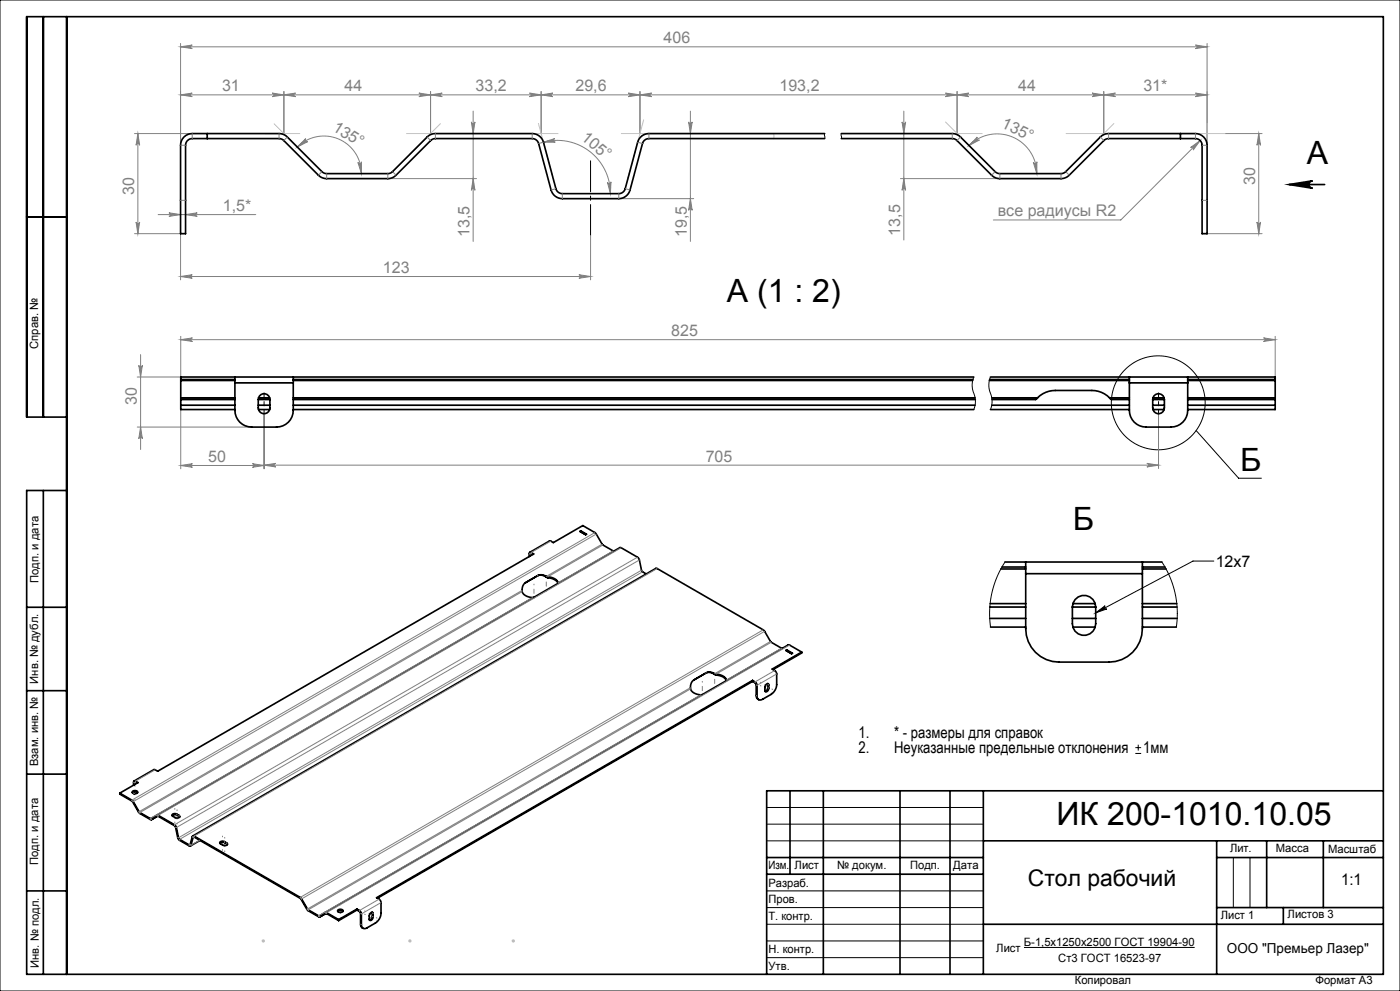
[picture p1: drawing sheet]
<svg xmlns="http://www.w3.org/2000/svg" width="420mm" height="297mm" viewBox="0 0 420 297" stroke-linecap="round" stroke-linejoin="round" font-family="sans-serif">
<g fill="none" stroke="#000" stroke-width=".3">
<path d="M0 0h420v297h-420zM247.4 40v1.5M252.4 40v1.5M292.1 113a7.2 7.2 0 0 0 .4 5.9l.1 2.1-.5 1.7M297.1 113a7.2 7.2 0 0 0 .4 5.9l.1 1.8-.5 2M358.8 129l12.8 14.3h6.8M364.1 168.1h-6.2l-29.2 15.6M328.7 183.7l2.8-2.2a.54 .54 0 0 0-.1 .8 .54 .54 0 0 0 .7 .2zM340.6 225.8h1.7M340.6 224.1h1.7M341.5 223.2v1.7M230 242h65"/>
<path d="M230 247h65M230 252h65M370 257v15M375 257v15M230 267h65M230 272h65M230 277h65M230 282h65M230 287h65M307.2 283.9h51.2"/>
<circle cx="347.5" cy="120.7" r="14.1"/>
</g>
<g fill="none" stroke="#000" stroke-width=".5">
<path d="M13 5v120M20 5v287M386.8 55.3l7-1.1a1.12 1.12 0 0 0-1.1 1.1 1.12 1.12 0 0 0 1.1 1.1zM386.8 55.3h10.6M8 65h12M20 125h-12v-120h407v287h-407v-145h12M13 147v145M8 182h12M8 207h12M8 232h12M237 237v25M247 237v55"/>
<path d="M270 237v55M285 237v55M295 237v55M415 237h-185v55M230 257h65M295 252h120M365 252v40M365 257h50M380 252v20M397 252v20M8 267h12M230 262h65"/>
<path d="M295 277h120M365 272h50M385 272v5"/>
</g>
<g fill="none" stroke="#808080" stroke-width=".3">
<path d="M54.2 13v30.5M54.2 14h307.9M54.2 14l3.5-.5a.54 .54 0 0 0-.5 .5 .54 .54 0 0 0 .5 .6zM358.6 13.5l3.5 .5-3.5 .6a.54 .54 0 0 0 .5-.6 .54 .54 0 0 0-.5-.5zM362.1 13v30.5M54.2 28.4l3.5-.5a.54 .54 0 0 0-.5 .5 .54 .54 0 0 0 .5 .6zM54.2 28.4h307.9M81.7 27.9l3.5 .5-3.5 .6a.54 .54 0 0 0 .5-.6 .54 .54 0 0 0-.5-.5zM85.2 27.4v12.6M85.2 28.4l3.5-.5a.54 .54 0 0 0-.5 .5 .54 .54 0 0 0 .5 .6zM125.7 27.9l3.5 .5-3.5 .6a.54 .54 0 0 0 .5-.6 .54 .54 0 0 0-.5-.5zM129.2 28.4l3.5-.5a.54 .54 0 0 0-.5 .5 .54 .54 0 0 0 .5 .6z"/>
<path d="M129.2 27.4v12.6M141.4 36.5a.54 .54 0 0 0 .5 .5 .54 .54 0 0 0 .6-.5l-.6 3.5zM141.9 33.3v39M158.8 27.9l3.5 .5-3.5 .6a.54 .54 0 0 0 .6-.6 .54 .54 0 0 0-.6-.5zM162.3 27.4v12.6M162.3 28.4l3.5-.5a.54 .54 0 0 0-.5 .5 .54 .54 0 0 0 .5 .6zM188.5 27.9l3.5 .5-3.5 .6a.54 .54 0 0 0 .5-.6 .54 .54 0 0 0-.5-.5zM192 27.4v12.6M192 28.4l3.5-.5a.54 .54 0 0 0-.5 .5 .54 .54 0 0 0 .5 .6zM206.6 36.5a.54 .54 0 0 0 .5 .5 .54 .54 0 0 0 .6-.5l-.6 3.5zM207.1 33.3v39M270.6 36.5a.54 .54 0 0 0 .6 .5 .54 .54 0 0 0 .5-.5l-.5 3.5z"/>
<path d="M271.2 33.3v38.6M283.6 27.9l3.5 .5-3.5 .6a.54 .54 0 0 0 .5-.6 .54 .54 0 0 0-.5-.5zM287.1 27.4v12.6M287.1 28.4l3.5-.5a.54 .54 0 0 0-.5 .5 .54 .54 0 0 0 .5 .6zM327.6 27.9l3.5 .5-3.5 .6a.54 .54 0 0 0 .5-.6 .54 .54 0 0 0-.5-.5zM331.1 27.4v12.6M331.1 28.4l3.5-.5a.54 .54 0 0 0-.5 .5 .54 .54 0 0 0 .5 .6zM358.6 27.9l3.5 .5-3.5 .6a.54 .54 0 0 0 .5-.6 .54 .54 0 0 0-.5-.5zM40.4 40h17.3M41.4 40v30M41.4 40l.5 3.5a.54 .54 0 0 0-.5-.5 .54 .54 0 0 0-.6 .5zM89.2 44.1a11.3 11.3 0 0 1 12.3-2.5 11.3 11.3 0 0 1 6.9 10.4"/>
<path d="M91.7 41.6a.54 .54 0 0 0-.1 .7 .54 .54 0 0 0 .7 .1l-3.1 1.7zM107.4 48.7a.54 .54 0 0 0 .6 .4 .54 .54 0 0 0 .4-.6v3.5zM116.3 53.5h26.6M141.9 53.5l.6 3.5a.54 .54 0 0 0-.6-.5 .54 .54 0 0 0-.5 .5zM163 42.6l3.4-1.1a.54 .54 0 0 0-.4 .7 .54 .54 0 0 0 .6 .4zM163 42.6a16 16 0 0 1 20.1 15.4M182.2 54.6a.54 .54 0 0 0 .6 .5 .54 .54 0 0 0 .5-.6l-.2 3.5zM185.6 59.5h22.5M207.1 59.5l.6 3.5a.54 .54 0 0 0-.6-.5 .54 .54 0 0 0-.5 .5zM270.2 53.5h29.7M270.2 40h2.9M271.2 53.5l.5 3.5a.54 .54 0 0 0-.5-.5 .54 .54 0 0 0-.6 .5z"/>
<path d="M290.7 43.6a11.9 11.9 0 0 1 13-2.6 11.9 11.9 0 0 1 7.3 11M293.2 41.1a.54 .54 0 0 0-.1 .7 .54 .54 0 0 0 .7 .1l-3.1 1.7zM310 48.6a.54 .54 0 0 0 .6 .5 .54 .54 0 0 0 .5-.6l-.1 3.5zM357.2 44.2l2.8-2.1-2.1 2.9a.54 .54 0 0 0 0-.8 .54 .54 0 0 0-.7 0zM360 42.1l-23.8 23.8h-38.2M367.6 40h11M377.6 40v30M377.6 40l.6 3.5a.54 .54 0 0 0-.6-.5 .54 .54 0 0 0-.5 .5zM40.4 70h13.8v13.9M40.8 66.5a.54 .54 0 0 0 .6 .5 .54 .54 0 0 0 .5-.5l-.5 3.5zM47.4 64.3h29.3M50.7 63.8l3.5 .5-3.5 .6a.54 .54 0 0 0 .5-.6 .54 .54 0 0 0-.5-.5z"/>
<path d="M55.7 64.3l3.5-.5a.54 .54 0 0 0-.5 .5 .54 .54 0 0 0 .5 .6zM177.2 70.6v13.3M362.1 70h16.5M377.1 66.5a.54 .54 0 0 0 .5 .5 .54 .54 0 0 0 .6-.5l-.6 3.5zM54.2 82.9l3.5-.6a.54 .54 0 0 0-.5 .6 .54 .54 0 0 0 .5 .5zM54.2 82.9h123M173.7 82.3l3.5 .6-3.5 .5a.54 .54 0 0 0 .5-.5 .54 .54 0 0 0-.5-.6zM41.2 113h13M41.6 109.5a.54 .54 0 0 0 .6 .5 .54 .54 0 0 0 .5-.5l-.5 3.5zM42.2 106.3v28.4M54.2 100.8v13.2M54.2 119.2v21.3"/>
<path d="M54.2 101.8h328.4M54.2 101.8l3.5-.5a.54 .54 0 0 0-.5 .5 .54 .54 0 0 0 .5 .5zM379.1 101.3l3.5 .5-3.5 .5a.54 .54 0 0 0 .5-.5 .54 .54 0 0 0-.5-.5zM382.6 100.8v13.2M41.2 128h34.3M42.2 128l.5 3.5a.54 .54 0 0 0-.5-.5 .54 .54 0 0 0-.6 .5zM54.2 139.5h25M54.2 139.5l3.5-.5a.54 .54 0 0 0-.5 .5 .54 .54 0 0 0 .5 .5zM75.7 139l3.5 .5-3.5 .5a.54 .54 0 0 0 .5-.5 .54 .54 0 0 0-.5-.5zM79.2 124.3v16.2M79.2 139.4h268.4M79.2 139.4l3.5-.5a.54 .54 0 0 0-.5 .5 .54 .54 0 0 0 .5 .5z"/>
<path d="M344.1 138.9l3.5 .5-3.5 .5a.54 .54 0 0 0 .5-.5 .54 .54 0 0 0-.5-.5zM347.6 124.3v16.1"/>
</g>
<g fill="none" stroke="#c0c0c0" stroke-width=".3">
<path d="M82.2 37.1l12.7 12.7M132.1 37.1l-10.1 10.1M161.5 37l4.3 15.9M193.1 35.9l-4.9 18.1M283.7 36.6l9.6 9.7M334.2 37l-9.3 9.3M362.1 37v13.2M79.5 40h10.4M122 40h45.4M186.4 40h45.8v1.5M273.1 40h21.6M319.8 40h47.7"/>
<path d="M78.5 282h1M78.6 281.6l.7 .8M79 281.5v1M79.3 281.6l-.7 .8M122.5 282h1M122.6 281.6l.7 .8M123 281.5v1M123.3 281.6l-.7 .8M153.5 282h1M153.6 281.6l.7 .8M154 281.5v1M154.3 281.6l-.7 .8"/>
</g>
<path d="M177.2 70.6v-22.4" fill="none" stroke="#000" stroke-width=".3" stroke-dasharray="15.2 1.3 1.3 1.3" stroke-dashoffset="5.9"/>
<path d="M79.2 117.7v6.5M347.6 117.7v6.5" fill="none" stroke="#000" stroke-width=".3" stroke-dasharray="15.2 1.3 1.3 1.3" stroke-dashoffset="13.9"/>
<g fill="none" stroke="#808080" stroke-width=".3" stroke-dasharray="15.2 1.3 1.3 1.3" stroke-dashoffset="15">
<path d="M160.2 179.3v-4.2M163.9 177.2v-4.3M210.7 208.5v-4.3M214.4 206.4v-4.3M228.1 204.5l3.7 2.1M228.1 205.5l3.7 2.1M40.5 239.7v-4.3M52.4 246.6v-4.3M53.1 247v-4.3M66.7 254.9v-4.3M67.4 255.3v-4.3M102.1 275.3v-4.3"/>
<path d="M109.4 273l3.7 2.1M109.4 274l3.7 2.1"/>
</g>
<path d="M386.8 55.3l7-1.1a1.12 1.12 0 0 0-1.1 1.1 1.12 1.12 0 0 0 1.1 1.1zM328.7 183.7l2.8-2.2a.54 .54 0 0 0-.1 .8 .54 .54 0 0 0 .7 .2z" fill="#000"/>
<g fill="#808080">
<path d="M357.2 44.2l2.8-2.1-2.1 2.9a.54 .54 0 0 0 0-.8 .54 .54 0 0 0-.7 0z"/>
<path d="M182.2 54.6a.54 .54 0 0 0 .6 .5 .54 .54 0 0 0 .5-.6l-.2 3.5zM163 42.6l3.4-1.1a.54 .54 0 0 0-.4 .7 .54 .54 0 0 0 .6 .4z"/>
<path d="M107.4 48.7a.54 .54 0 0 0 .6 .4 .54 .54 0 0 0 .4-.6v3.5zM91.7 41.6a.54 .54 0 0 0-.1 .7 .54 .54 0 0 0 .7 .1l-3.1 1.7z"/>
<path d="M310 48.6a.54 .54 0 0 0 .6 .5 .54 .54 0 0 0 .5-.6l-.1 3.5zM293.2 41.1a.54 .54 0 0 0-.1 .7 .54 .54 0 0 0 .7 .1l-3.1 1.7z"/>
<path d="M81.7 27.9l3.5 .5-3.5 .6a.54 .54 0 0 0 .5-.6 .54 .54 0 0 0-.5-.5zM54.2 28.4l3.5-.5a.54 .54 0 0 0-.5 .5 .54 .54 0 0 0 .5 .6z"/>
<path d="M125.7 27.9l3.5 .5-3.5 .6a.54 .54 0 0 0 .5-.6 .54 .54 0 0 0-.5-.5zM85.2 28.4l3.5-.5a.54 .54 0 0 0-.5 .5 .54 .54 0 0 0 .5 .6z"/>
<path d="M283.6 27.9l3.5 .5-3.5 .6a.54 .54 0 0 0 .5-.6 .54 .54 0 0 0-.5-.5zM192 28.4l3.5-.5a.54 .54 0 0 0-.5 .5 .54 .54 0 0 0 .5 .6zM158.8 27.9l3.5 .5-3.5 .6a.54 .54 0 0 0 .6-.6 .54 .54 0 0 0-.6-.5zM129.2 28.4l3.5-.5a.54 .54 0 0 0-.5 .5 .54 .54 0 0 0 .5 .6z"/>
<path d="M287.1 28.4l3.5-.5a.54 .54 0 0 0-.5 .5 .54 .54 0 0 0 .5 .6zM327.6 27.9l3.5 .5-3.5 .6a.54 .54 0 0 0 .5-.6 .54 .54 0 0 0-.5-.5z"/>
<path d="M162.3 28.4l3.5-.5a.54 .54 0 0 0-.5 .5 .54 .54 0 0 0 .5 .6zM188.5 27.9l3.5 .5-3.5 .6a.54 .54 0 0 0 .5-.6 .54 .54 0 0 0-.5-.5z"/>
<path d="M54.2 101.8l3.5-.5a.54 .54 0 0 0-.5 .5 .54 .54 0 0 0 .5 .5zM379.1 101.3l3.5 .5-3.5 .5a.54 .54 0 0 0 .5-.5 .54 .54 0 0 0-.5-.5z"/>
<path d="M54.2 14l3.5-.5a.54 .54 0 0 0-.5 .5 .54 .54 0 0 0 .5 .6zM358.6 13.5l3.5 .5-3.5 .6a.54 .54 0 0 0 .5-.6 .54 .54 0 0 0-.5-.5z"/>
<path d="M331.1 28.4l3.5-.5a.54 .54 0 0 0-.5 .5 .54 .54 0 0 0 .5 .6zM358.6 27.9l3.5 .5-3.5 .6a.54 .54 0 0 0 .5-.6 .54 .54 0 0 0-.5-.5z"/>
<path d="M54.2 139.5l3.5-.5a.54 .54 0 0 0-.5 .5 .54 .54 0 0 0 .5 .5zM75.7 139l3.5 .5-3.5 .5a.54 .54 0 0 0 .5-.5 .54 .54 0 0 0-.5-.5zM79.2 139.4l3.5-.5a.54 .54 0 0 0-.5 .5 .54 .54 0 0 0 .5 .5zM344.1 138.9l3.5 .5-3.5 .5a.54 .54 0 0 0 .5-.5 .54 .54 0 0 0-.5-.5z"/>
<path d="M207.1 59.5l.6 3.5a.54 .54 0 0 0-.6-.5 .54 .54 0 0 0-.5 .5zM206.6 36.5a.54 .54 0 0 0 .5 .5 .54 .54 0 0 0 .6-.5l-.6 3.5zM271.2 53.5l.5 3.5a.54 .54 0 0 0-.5-.5 .54 .54 0 0 0-.6 .5zM270.6 36.5a.54 .54 0 0 0 .6 .5 .54 .54 0 0 0 .5-.5l-.5 3.5z"/>
<path d="M41.4 40l.5 3.5a.54 .54 0 0 0-.5-.5 .54 .54 0 0 0-.6 .5zM40.8 66.5a.54 .54 0 0 0 .6 .5 .54 .54 0 0 0 .5-.5l-.5 3.5zM377.6 40l.6 3.5a.54 .54 0 0 0-.6-.5 .54 .54 0 0 0-.5 .5zM377.1 66.5a.54 .54 0 0 0 .5 .5 .54 .54 0 0 0 .6-.5l-.6 3.5zM141.4 36.5a.54 .54 0 0 0 .5 .5 .54 .54 0 0 0 .6-.5l-.6 3.5zM141.9 53.5l.6 3.5a.54 .54 0 0 0-.6-.5 .54 .54 0 0 0-.5 .5z"/>
<path d="M41.6 109.5a.54 .54 0 0 0 .6 .5 .54 .54 0 0 0 .5-.5l-.5 3.5zM42.2 128l.5 3.5a.54 .54 0 0 0-.5-.5 .54 .54 0 0 0-.6 .5z"/>
<path d="M50.7 63.8l3.5 .5-3.5 .6a.54 .54 0 0 0 .5-.6 .54 .54 0 0 0-.5-.5zM55.7 64.3l3.5-.5a.54 .54 0 0 0-.5 .5 .54 .54 0 0 0 .5 .6zM54.2 82.9l3.5-.6a.54 .54 0 0 0-.5 .6 .54 .54 0 0 0 .5 .5zM173.7 82.3l3.5 .6-3.5 .5a.54 .54 0 0 0 .5-.5 .54 .54 0 0 0-.5-.6z"/>
</g>
<g fill="none" stroke="#000" stroke-width=".5">
<path d="M62.2 40v1.5M247.4 40h-52.7a3.5 3.5 0 0 0-3.4 2.6l-3.7 14a2 2 0 0 1-2 1.4h-16.9a2 2 0 0 1-1.9-1.4l-3.8-14a3.5 3.5 0 0 0-3.3-2.6h-29.1a3.5 3.5 0 0 0-2.5 1.1l-10.3 10.3-.7 .5-.8 .1-19.1-.1-11-10.8a3.5 3.5 0 0 0-2.5-1.1h-26a3.5 3.5 0 0 0-3.5 3.5v26.5h1.5v-26.5a2 2 0 0 1 2-2l26.6 .1 .8 .5 10.4 10.4a3.5 3.5 0 0 0 2.5 1h18.3a3.5 3.5 0 0 0 2.5-1l10.4-10.4 .8-.5 29.7-.1a2 2 0 0 1 1.9 1.5l3.7 13.9a3.5 3.5 0 0 0 3.4 2.6h16.9a3.5 3.5 0 0 0 3.4-2.6l3.7-13.9a2 2 0 0 1 2-1.5h52.7M252.4 40h33.3a3.5 3.5 0 0 1 2.5 1.1l10.3 10.3 .7 .5 .8 .1 19.1-.1 11-10.8a3.5 3.5 0 0 1 2.5-1.1h26a3.5 3.5 0 0 1 3.5 3.5v26.5h-1.5v-26.5a2 2 0 0 0-2-2l-26.6 .1-.8 .5-10.4 10.4a3.5 3.5 0 0 1-2.5 1h-18.3a3.5 3.5 0 0 1-2.5-1l-10.4-10.4-1-.5-33.7-.1M354.1 40v1.5M54.2 113.7v.3M54.2 119.2v.5M54.2 113.7h16.3M54.2 114h16.3M54.2 119.2h16.3M54.2 119.7h16.3M54.2 114v5.2M54.2 119.7v1.7"/>
<path d="M70.5 114.7v8.3a5 5 0 0 0 5 5h7.5a5 5 0 0 0 5-5v-8.3M70.5 113v1.7M70.5 114.7h17.5M77.5 119.7v2.5a1.75 1.75 0 0 0 1.7 1.8 1.75 1.75 0 0 0 1.8-1.8v-2.5M77.5 119.7a1.75 1.75 0 0 1 1.7-1.7 1.75 1.75 0 0 1 1.8 1.7M77.5 119.7h3.5M77.6 119.2h3.3M88 113v1.7M88 113.7h203.9M88 114h203.8M88 119.2h204.5M88 119.7h204.6"/>
<path d="M292.1 113h-237.9v.7M296.8 114h42M296.9 113.7h41.9M297.1 113h85.5v.7M297.5 119.2h13.7M311.2 119.2a7.5 7.5 0 0 1 5.4-2.2h11a7.5 7.5 0 0 1 5.3 2.2M311.2 119.2l-.6 .5h-13M332.9 119.2l.5 .5h5.4M332.9 119.2h5.9M338.8 114.7v8.3a5 5 0 0 0 5 5h7.5a5 5 0 0 0 5-5v-8.3M338.8 113v1.7M338.8 114.7h17.5"/>
<path d="M345.8 119.7v2.5a1.75 1.75 0 0 0 1.8 1.8 1.75 1.75 0 0 0 1.7-1.8v-2.5M345.8 119.7a1.75 1.75 0 0 1 1.8-1.7 1.75 1.75 0 0 1 1.7 1.7M345.8 119.7h3.5M345.9 119.2h3.3M356.3 113v1.7M356.3 113.7h26.3M356.3 114h26.3M356.3 119.2h26.3M356.3 119.7h26.3M382.6 113.7v.3M382.6 119.2v.5M382.6 114v5.2"/>
<path d="M382.6 119.7v1.7M54.2 121.4v1.3h16.3M54.2 121.4h16.3M77.5 121.4h3.5M77.5 122.7h3.4M88 121.4h204.5M88 122.7h204.1M297.1 122.7h41.7M297.5 121.4h41.3M345.8 121.4h3.5M345.9 122.7h3.3M356.3 121.4h26.3"/>
<path d="M382.6 121.4v1.3h-26.3M174.2 159.1l1.8 1-.3 .2M174.2 159.1l-.2 .2 1.7 .9M174.2 159.1v.3M174.2 159.4h.1M158.8 166.8v-.9a.36 .36 0 0 1 .1-.4 .36 .36 0 0 1 .4 .1l.8 .4-112.8 65.1-1.2-.4-5.9 3.4M159.9 166.2l-.8-.3-.1 .8M161.2 172.6l1.2-.2 1.3 .4M163.7 172.8l.6 .4M163.9 172.7l-1.4-.4h-.8l-4 2.3a2.4 2.4 0 0 0-1 2.8 2.4 2.4 0 0 0 2.5 1.6h1M163.9 172.7l.4 .2M163.9 172.7l-.2 .1"/>
<path d="M164.3 172.9a3.2 3.2 0 0 1 3.1 1.8M164.3 173.2a3.3 3.3 0 0 1 3.1 1.6v-.1M164.3 172.9v.3M167.4 174.7l.1 .1M184.2 165.1l-3.4-1.8-2.2-3.6-3.8-2.2-8.8 5.1-1.2-.5-5.9 3.4M193.9 172l-1.4-.9-.7-3.4-.4-.6-5-2.9-.5-.1-138.9 80.2M300.3 170.5h7.4M300.6 169.9h7.1M301.5 168.4h47.1M307.7 171.9v16.5a10 10 0 0 0 10 10h15a10 10 0 0 0 10-10v-16.5M307.7 168.4v3.5M307.7 171.9h35"/>
<path d="M342.7 168.4v3.5M342.7 169.9h6.8M342.7 170.5h7.1M234.7 194.3l-3.4-1.9-2.3-3.6-32.2-18.5-139 80.2M235.7 194.9l.3-.1 1.8 1-.3 .1zM236 194.8v.3M236 195.1l1.5 .8M236 195.1h.1M240.5 195.4l-3.6-2.1h-.4l-138.9 80.2M240.5 195.4l-8.8 5.1 .8 .5 .5 .7v3.5a3.7 3.7 0 0 1-1.7 2.9l-2.5 1.5a1.03 1.03 0 0 1-1.2 .1 1.03 1.03 0 0 1-.5-1.1v-3.5l-.5-.7-.8-.5M240.5 195.4v.3l-8.6 5M296.9 185.3h10.8"/>
<path d="M296.9 181.9h10.8M297 180.9h10.7M297.2 187.9h10.5M321.7 181.9v5a3.5 3.5 0 0 0 3.5 3.5 3.5 3.5 0 0 0 3.5-3.5v-5M321.7 181.9a3.5 3.5 0 0 1 3.5-3.5 3.5 3.5 0 0 1 3.5 3.5M321.7 181.9h7M321.7 185.3h7M321.9 187.9h6.7M321.9 180.9h6.7M342.7 180.9h10.3M342.7 181.9h10.4M342.7 185.3h10.5"/>
<path d="M342.7 187.9h10.2M211.7 201.7l1.2-.2 1.3 .5M214.2 202l.7 .3M214.4 201.9l-1.4-.5-.8 .1-4 2.3a2.4 2.4 0 0 0-1 2.8 2.4 2.4 0 0 0 2.5 1.6h1M214.4 201.9l.5 .1M214.4 201.9l-.2 .1M214.9 202a3.2 3.2 0 0 1 3 1.8M214.9 202.3a3.3 3.3 0 0 1 3 1.7M214.9 202v.3M217.9 203.8l.1 .2M217.9 203.8v.2M225.8 203.9l-112.8 65.1 .8 .6 .5 .6v3.5a3.7 3.7 0 0 1-1.7 2.9l-2.5 1.5a1.03 1.03 0 0 1-1.2 .1 1.03 1.03 0 0 1-.5-1.1v-3.5l-.5-.6-.8-.6"/>
<path d="M225.8 204.2l1 .9 .1 3.7 .2 .6 .5 .3M225.8 203.9v.3M225.8 204.2l-112.6 65M229.8 205.2l.4-.3h.3l.1 1.4a.78 .78 0 0 1-.2 .8 .78 .78 0 0 1-.9 .1v-1.2zM230.3 204.9l.1 1.5-.3 .5-.6 .3M35.9 237.7v.3l3.8 2.2 2.3 3.6 3.3 1.9 2.1-1.1 5 2.9 .3 .4 .6 3.2 .6 .7 3.2 1.8 .8-2.7h.3l31.9 18.4 2.2 3.5 3.3 1.9 .3 .1 2-1 3.7 2.1M35.9 237.7l3.8 2.2 2.3 3.6 3.2 1.8 1.8-1M39.7 237.6a1.11 1.11 0 0 1 1.6 0M39.8 237.2a.87 .87 0 0 1 1.5 .4 .95 .95 0 0 1-1.6-.3zM40.1 235.3v-.9a.36 .36 0 0 1 .1-.3 .36 .36 0 0 1 .5 0l.7 .4-5.5 3.2M40.1 237.3v.5M40.3 237.2v.7"/>
<path d="M41.2 234.7l-.8-.3-.1 .8M47 244.3l.5 .1 5 2.9 .4 .6 .8 3.5 3 1.8 .3-.1 .7-2.4 .5-.1 31.9 18.4 2.4 3.7 3.2 1.8 1.9-1M51.6 244.5l.6-.4 .6 .1 1.1 .6M51.8 244l1-.1 1.1 .6a.78 .78 0 0 1-.5 .7 .78 .78 0 0 1-.9-.2l-.8-.5zM60 251.9l-2.9 1.6M66 252.7l.5-.3h.6l1.1 .7M66.1 252.3l1-.2 1.1 .7a.78 .78 0 0 1-.5 .7 .78 .78 0 0 1-.9-.2l-.8-.5zM97.6 273.5h.4l3.6 2.1M101.3 273.1a1.11 1.11 0 0 1 1.6 0M101.4 272.7a.87 .87 0 0 1 1.5 .5 .95 .95 0 0 1-1.6-.3zM101.6 275.6v.3M107.1 272.7l1 .9 .1 3.7 .2 .6 .5 .3"/>
<path d="M107.1 272.4l-5.5 3.2M107.1 272.4v.3M107.1 272.7l-5.5 3.2M111.1 273.7l.4-.3h.3l.2 1.4a.78 .78 0 0 1-.3 .8 .78 .78 0 0 1-.9 .1v-1.2zM111.6 273.4l.1 1.5-.3 .5-.6 .3"/>
</g>
<g fill="none" stroke="#808080" stroke-width=".3">
<path d="M54.2 43.5h1.5M57.7 40v1.5M83.7 40v1.5M86.2 41.1l-1.1 1M96.6 51.4l-1.1 1.1M98 52v1.5M116.3 52v1.5M117.8 51.4l1 1.1M128.1 41.1l1.1 1M130.6 40v1.5M159.7 40v1.5M163 42.6l-1.4 .4"/>
<path d="M166.8 56.6l-1.5 .3M168.7 58v1.5M185.6 58v1.5M187.6 56.6l1.4 .3M191.3 42.6l1.4 .4M194.7 40v1.5M285.7 40v1.5M288.2 41.1l-1.1 1M298.5 51.4l-1 1.1M300 52v1.5M318.3 52v1.5M319.7 51.4l1.1 1.1"/>
<path d="M330.1 41.1l1.1 1M332.6 40v1.5M358.6 40v1.5M360.6 43.5h1.5M54.2 60h1.5M360.6 60h1.5M178.5 159.6l-138.9 80.2v.3M156.6 176.9l-115 66.5M156.6 177.3l-114.6 66.2v.3M159.7 179.1l-114.6 66.2v.3M161.4 172.5l-.2 .1M165.2 162.2l-5.9 3.4v.3l-.3 .2-.2-.2"/>
<path d="M178.9 160.1l-139.1 80.2M180.6 163.1l-16.7 9.6M180.9 163.3l-16.6 9.6M184 165.1l-16.6 9.6M186.4 164.2l-138.9 80.2v.2M191.2 167l-138.8 80.2v.3M191.8 167.8l-138.9 80.2-.2-.1M192.4 170.9l-138.8 80.2-.3-.1M192.8 171.4l-138.9 80.2v.2M197.1 170.4l-138.9 80.2v.3M229 188.8l-138.9 80.2v.2M229.4 189.2l-139.1 80.3"/>
<path d="M231.1 192.2l-16.7 9.7M231.4 192.5l-16.5 9.5M234.5 194.3l-16.6 9.5M236.9 193.3l-138.9 80.2v.3M207.1 206.1l-115 66.4M207.2 206.5l-114.7 66.2v.3M210.2 208.3l-114.6 66.2v.2M211.9 201.6l-.2 .1M226.9 208.4l.2 .2M230.4 205.1l.2 .2M230.4 206.1l.2 .2M232.4 201l-5.9 3.4v.3"/>
<path d="M233 202l-5.9 3.4-.2-.2M40.1 237.7l.2 .1M46.5 230.7l-5.8 3.4v.3l-.4 .2-.2-.2M45.3 245.3l.2 .3M47 244.3l.2 .3M53 244v.3M53.7 244.4v.2M57.1 253l-.4 .2v.3M57.7 250.8l.2 .2 .3-.2M59.9 251.8l-2.6 1.5-.2-.2M67.3 252.2v.3M68 252.6v.3"/>
<path d="M95.8 274.5l.2 .3M97.6 273.5l.1 .3M108.2 277l.2 .1M111.7 273.7l.3 .1M111.7 274.6l.3 .2M113.7 269.5l-5.9 3.4v.3M114.3 270.5l-5.9 3.4-.2-.1"/>
</g>
<path d="M301.5 168.4l-2.4 4.5-1.5 4.9-.7 5 .3 5.1M348.6 168.4l2.4 4.5 1.5 4.9 .7 5-.3 5.1" fill="none" stroke="#000" stroke-width=".3"/>
<g font-size="9.6">
<text x="392.1" y="49.1">A</text>
<text x="218" y="90.5">A (1 : 2)</text>
<text x="372.1" y="141.2">Б</text>
<text x="321.9" y="158.9">Б</text>
<text x="317" y="247.3">ИК 200-1010.10.05</text>
</g>
<text font-size="6.9" x="308.4" y="265.7">Стол рабочий</text>
<g font-size="4.8" fill="#808080">
<text x="199.1" y="13">406</text>
<text x="66.6" y="27.3">31</text>
<text x="103.4" y="27.3">44</text>
<text x="142.7" y="27.3">33,2</text>
<text x="172.6" y="27.3">29,6</text>
<text x="233.8" y="27.3">193,2</text>
<text x="305.5" y="27.3">44</text>
<text x="343" y="27.3">31*</text>
<text x="99.5" y="38.9" transform="rotate(32 99.5 38.9)">135°</text>
<text x="174.2" y="41.7" transform="rotate(39 174.2 41.7)">105°</text>
<text x="300.2" y="38.2" transform="rotate(25 300.2 38.2)">135°</text>
<text x="40.3" y="58.5" transform="rotate(-90 40.3 58.5)">30</text>
<text x="376.5" y="55.5" transform="rotate(-90 376.5 55.5)">30</text>
<text x="66.8" y="63.2">1,5*</text>
<text x="299.3" y="64.9">все радиусы R2</text>
<text x="140.9" y="71" transform="rotate(-90 140.9 71)">13,5</text>
<text x="206" y="71" transform="rotate(-90 206 71)">19,5</text>
<text x="270.1" y="70.6" transform="rotate(-90 270.1 70.6)">13,5</text>
<text x="114.9" y="81.8">123</text>
<text x="201.4" y="100.7">825</text>
<text x="41.1" y="121.4" transform="rotate(-90 41.1 121.4)">30</text>
<text x="62.4" y="138.4">50</text>
<text x="211.7" y="138.3">705</text>
</g>
<g font-size="4.8">
<text x="364.7" y="169.8">12х7</text>
<text x="257.6" y="221.2">1.</text>
<text x="268.2" y="221.2">* - размеры для справок</text>
<text x="257.6" y="225.7">2.</text>
<text x="268.2" y="225.7">Неуказанные предельные отклонения</text>
<text x="343" y="225.7">1мм</text>
<text x="402.3" y="265.3">1:1</text>
</g>
<text font-size="4.1" x="368.1" y="285.6">ООО &quot;Премьер Лазер&quot;</text>
<g font-size="3.4">
<text x="11.5" y="104.5" transform="rotate(-90 11.5 104.5)">Справ. №</text>
<text x="11.6" y="174.7" transform="rotate(-90 11.6 174.7)">Подп. и дата</text>
<text x="11.4" y="204.9" transform="rotate(-90 11.4 204.9)">Инв. № дубл.</text>
<text x="11.4" y="229.6" transform="rotate(-90 11.4 229.6)">Взам. инв. №</text>
<text x="369" y="255.5">Лит.</text>
<text x="382.8" y="255.5">Масса</text>
<text x="398.4" y="255.6">Масштаб</text>
<text x="11.4" y="259.2" transform="rotate(-90 11.4 259.2)">Подп. и дата</text>
<text x="230.5" y="260.5">Изм.</text>
<text x="238.4" y="260.4">Лист</text>
<text x="251.1" y="260.4">№ докум.</text>
<text x="273" y="260.4">Подп.</text>
<text x="286" y="260.4">Дата</text>
<text x="230.5" y="265.7">Разраб.</text>
<text x="230.5" y="275.7">Т. контр.</text>
<text x="230.6" y="270.7">Пров.</text>
<text x="366.2" y="275.3">Лист 1</text>
<text x="386.3" y="275.2">Листов 3</text>
<text x="230.6" y="285.7">Н. контр.</text>
<text x="298.9" y="285.3">Лист</text>
<text x="307.2" y="283.6">Б-1,5х1250х2500 ГОСТ 19904-90</text>
<text x="11.6" y="290" transform="rotate(-90 11.6 290)">Инв. № подл.</text>
<text x="230.6" y="290.7">Утв.</text>
<text x="317.5" y="288.2">Ст3 ГОСТ 16523-97</text>
<text x="322.5" y="295">Копировал</text>
<text x="394.6" y="295">Формат А3</text>
</g>
</svg>
